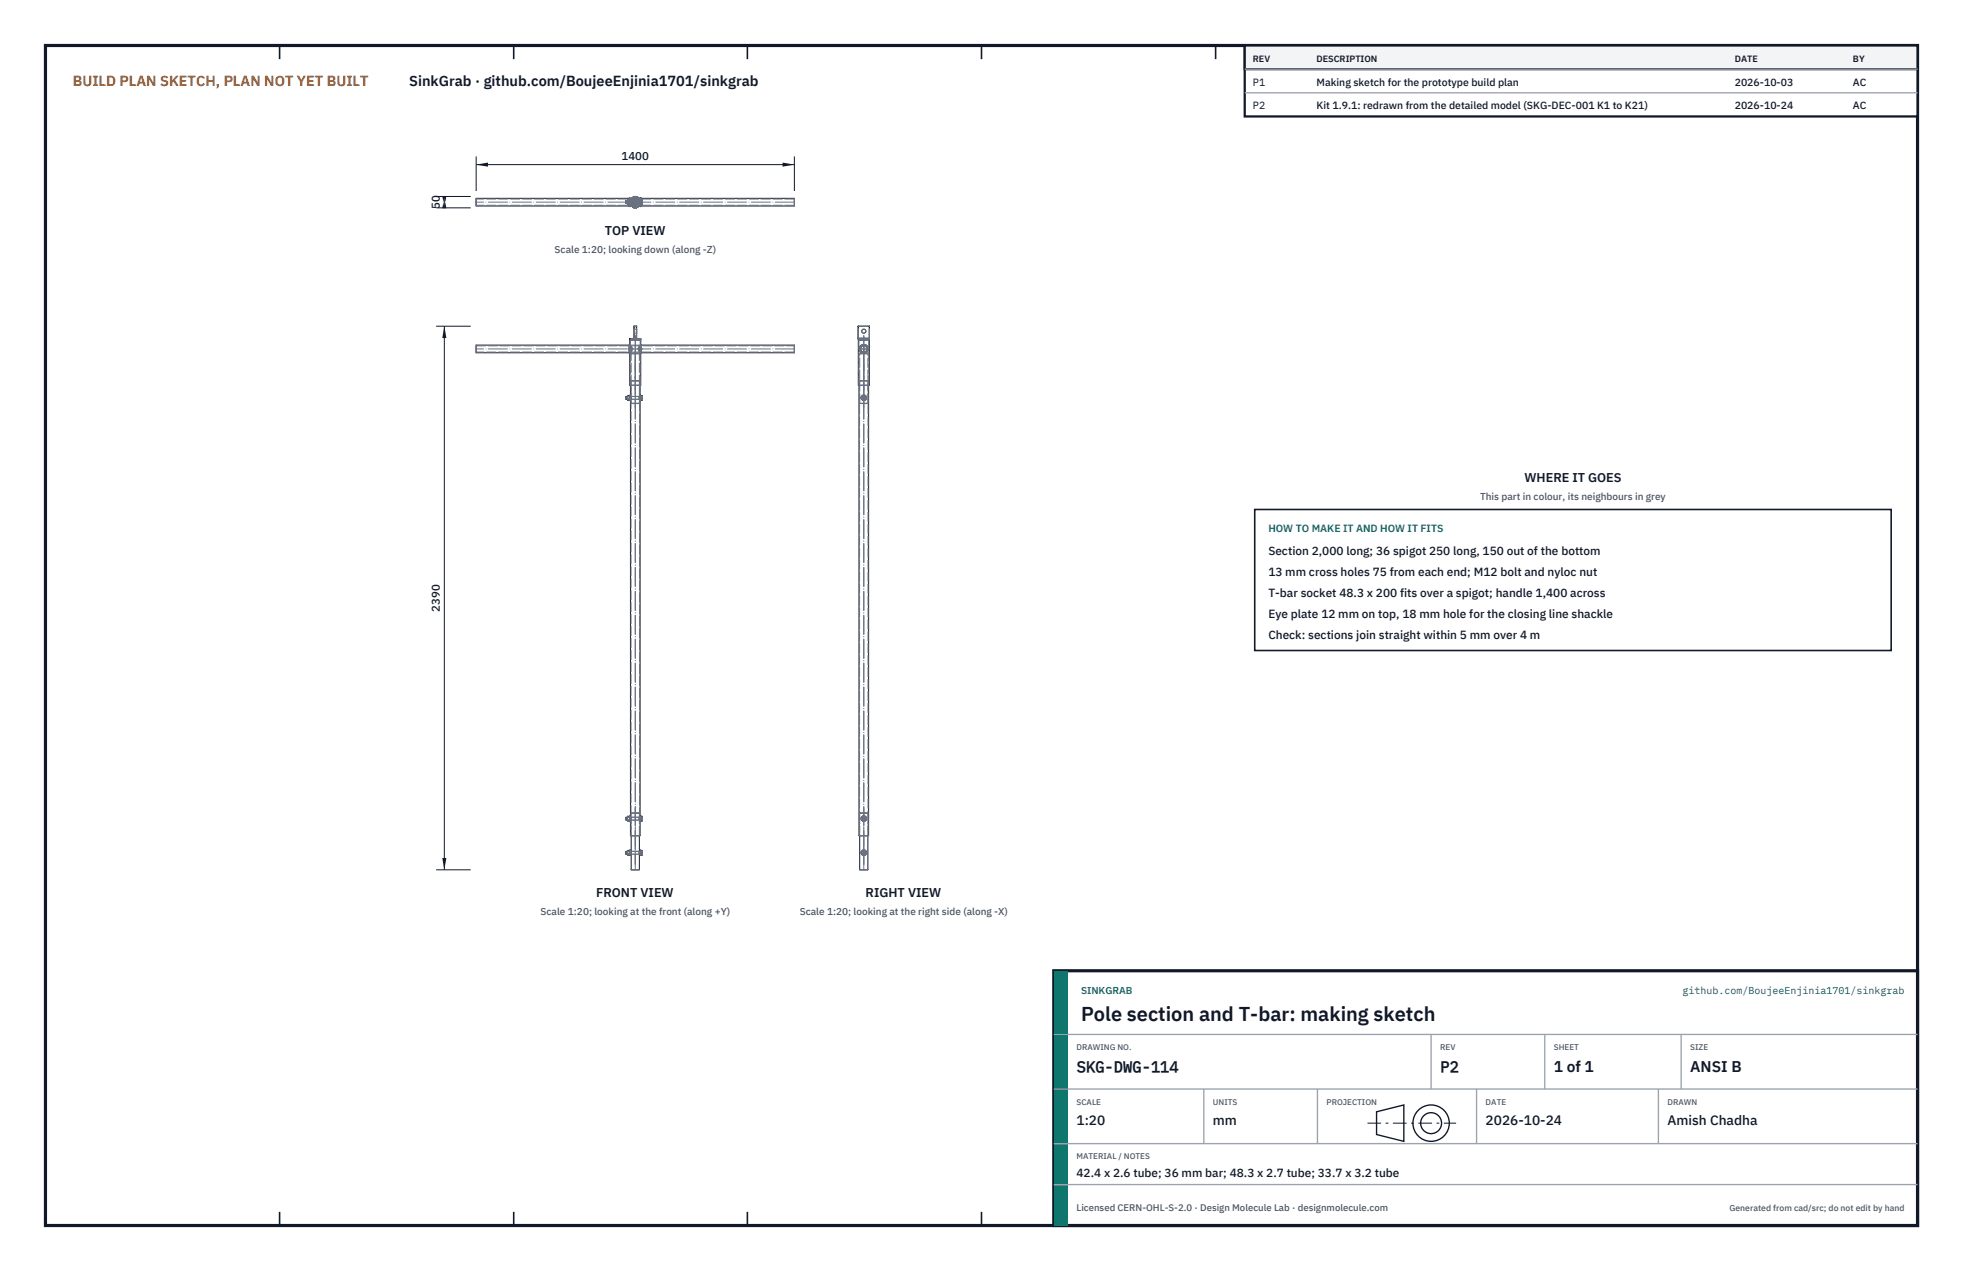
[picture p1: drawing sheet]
<svg xmlns="http://www.w3.org/2000/svg" width="432mm" height="279mm" viewBox="0 0 432 279" stroke-linecap="round" stroke-linejoin="round" font-family="sans-serif">
<path d="M10 10h411.8v259.4h-411.8z" fill="none" stroke="#111827" stroke-width=".7" stroke-linecap="butt"/>
<g fill="none" stroke="#111827" stroke-width=".35">
<path d="M61.5 10v3M113 10v3M164.4 10v3M215.9 10v3M267.4 10v3M318.9 10v3M370.3 10v3M61.5 266.4v3M113 266.4v3M164.4 266.4v3M215.9 266.4v3M267.4 266.4v3"/>
<path d="M318.9 266.4v3M370.3 266.4v3"/>
</g>
<g fill="none" stroke="#111727" stroke-width=".22">
<path d="M138.4 43.6h-33.7v1.7h34.2M138.5 43.4v2l-.1-.1v-1.7zM138.5 43.6h.4M139.4 43.3a1.21 1.21 0 0 0-.9 1.1 1.21 1.21 0 0 0 .9 1.2M139.4 45.6l.1 .1M139.4 43.3a1.16 1.16 0 0 0-.8 1.1 1.16 1.16 0 0 0 .8 1.2M139.4 45.6h.1M139.4 43.2h.1M139.4 43.2v2.4M139.5 43.2h-.1M139.5 45.6v.1M139.5 43.2h.1"/>
<path d="M139.5 43.2v2.4M139.5 45.7h.5M139.5 43.2h.5M139.5 45.6h.5M140 43.2h.1M140 45.6v.1M140 45.6h.1M140 43.2v2.4M140 43.3a1.21 1.21 0 0 1 .9 1.1 1.21 1.21 0 0 1-.9 1.2M140 43.3a1.16 1.16 0 0 1 .9 1.1 1.16 1.16 0 0 1-.9 1.2M140.6 43.6h34.1v1.7h-33.6M140.6 45.3h.3"/>
<path d="M140.9 43.4l.2 .2v1.7l-.2 .1zM138.4 75.9h-33.7v1.7h33.7M138.4 75.9v1.7M138.4 77.6l.1 .1M138.5 74.5h2.4M138.5 74.5v10.2h2.4v-10.2M138.5 74.7h2.4M138.5 75.9h.1M138.5 77.6h.1M138.5 75.7l-.1 .2M138.5 75.9a1.21 1.21 0 0 1 0 1.7M138.6 74.7h2.3"/>
<path d="M139.4 74.4h.1M139.4 71.8h.1M139.4 71.8v2.6M139.5 71.7l-.1 .1M139.5 71.7v.1M139.5 71.7h.5M139.5 71.8v2.6M139.5 74.4h.5M139.5 71.8h.5M140 74.4h.1M140 71.7v.1M140 71.8h.1"/>
<path d="M140 71.8v2.6M140.9 75.9a1.21 1.21 0 0 0 0 1.7M140.9 75.9h.1M140.9 77.6h.1M140.9 75.7l.2 .2M141.1 75.9h33.6v1.7h-33.6M141.1 75.9v1.7M141.1 77.6l-.2 .1M188.8 74.4h.1M188.8 71.8h.1M188.8 71.8v2.6M188.8 74.5h2.4"/>
<path d="M188.8 74.5v10.2h2.4v-10.2M188.8 74.7h2.4M188.8 71.7v.1M188.8 71.7h2.4M188.8 74.4h2.4M188.8 71.8h2.4M188.9 74.7h2.3M191.2 74.4h.1M191.2 71.7l.1 .1M191.2 71.7v.1M191.2 71.8h.1M191.2 71.8v2.6"/>
<path d="M191.3 71.8v2.6M137.7 87.7v.1M137.7 87.2v.6M137.7 87.2h.3M137.7 87.2h.1M137.7 87.8h.3M138.1 86.9v.3M138.1 87.7v.3M138.1 87.2v.5M138.1 86.9v1.1M138.1 87.2h.4M138.1 86.9h.4"/>
<path d="M138.1 87.7h.4M138.1 88h.4M138.5 86.9v.3M138.5 87.2v.5M138.5 87.7v.3M138.5 86.9l.1 .1M138.6 87.9l-.1 .1M138.7 84.7v99h2.1v-99M138.7 86.9h-.1v1.2h.1M138.7 87.2h.1M138.7 87.8h.1M138.7 87.2v.6"/>
<path d="M140.8 87.2v.6M140.8 87.2h.1M140.8 87.8h.1M140.8 86.9h.1v1.2h-.1M140.9 87.9l.1 .1M141 86.9v.3M141 87.7v.3M141 87.2v.5M141 87.2h.2M141 86.9h.2M141 86.9l-.1 .1M141 87.7h.2"/>
<path d="M141 88h.2M141.2 86.9v.3M141.2 87.2v.5M141.2 87.7v.3M141.2 86.9v1.1M188.9 84.7v99h2.2v-99M137.7 179.7v.6M137.7 179.7h.3M137.7 179.7h.1M138.1 179.4v.3M138.1 179.7v.5M138.1 179.4v1.1"/>
<path d="M138.1 179.7h.4M138.1 179.4h.4M138.5 179.4v.3M138.5 179.7v.5M138.5 179.4l.1 .1M138.7 179.6v.7M138.7 179.6v.1M138.7 179.4h-.1v1.2h.1M138.7 179.7h.1M140.8 179.7h.1M140.8 179.6v.7M140.8 179.6v.1"/>
<path d="M140.8 179.4h.1v1.2h-.1M141 179.4v.3M141 179.7v.5M141 179.7h.2M141 179.4h.2M141 179.4l-.1 .1M141.2 179.4v.3M141.2 179.7v.5M141.2 179.4v1.1M137.7 187.7v.1M137.7 180.2v.1M137.7 187.8h.3"/>
<path d="M137.7 187.2h.3M137.7 187.2v.6M137.7 187.2h.1M137.7 180.3h.3M138.1 186.9v.3M138.1 187.7v.3M138.1 187.2v.5M138.1 180.2v.3M138.1 187.2h.4M138.1 186.9h.4M138.1 187.7h.4M138.1 188h.4"/>
<path d="M138.1 186.9v1.1M138.1 180.2h.4M138.1 180.5h.4M138.5 186.9v.3M138.5 187.2v.5M138.5 187.7v.3M138.5 180.2v.3M138.5 186.9l.1 .1M138.6 186.9h.1v1.2h-.1zM138.6 187.9l-.1 .1M138.6 180.4l-.1 .1M138.7 187.8h.1"/>
<path d="M138.7 187.2h.1M138.7 180.3h.1M138.8 187.1v.7M138.8 191.2h1.8M138.8 183.7v3.4M138.8 187.8v3.4M140.6 187.2h.2M140.6 187.1v.7M140.6 183.7v3.4M140.6 187.8v3.4M140.8 180.3h.1M140.8 187.8h-.2"/>
<path d="M140.8 186.9h.1v1.2h-.1zM140.9 187.9l.1 .1M140.9 180.4l.1 .1M141 186.9v.3M141 187.7v.3M141 187.2v.5M141 180.2v.3M141 187.2h.2M141 186.9h.2M141 186.9l-.1 .1M141 187.7h.2M141 188h.2"/>
<path d="M141 180.2h.2M141 180.5h.2M141.2 186.9v.3M141.2 187.2v.5M141.2 187.7v.3M141.2 180.2v.3M141.2 186.9v1.1M189.1 191.2h1.8M189.1 183.7v7.5M190.9 183.7v7.5"/>
<circle cx="190" cy="76.7" r="1"/>
<circle cx="190" cy="76.7" r=".85"/>
<circle cx="190" cy="76.7" r=".69"/>
<circle cx="190" cy="72.8" r=".45"/>
<circle cx="190" cy="87.5" r=".5"/>
<circle cx="190" cy="87.5" r=".6"/>
<circle cx="190" cy="87.5" r=".43"/>
<circle cx="190" cy="180" r=".5"/>
<circle cx="190" cy="180" r=".6"/>
<circle cx="190" cy="180" r=".43"/>
<circle cx="190" cy="187.5" r=".49"/>
<circle cx="190" cy="187.5" r=".6"/>
<circle cx="190" cy="187.5" r=".43"/>
</g>
<g fill="none" stroke="#6a7180" stroke-width=".22" stroke-dasharray="2.1 .5">
<path d="M104.7 45.3v-1.7M104.7 44.4v.7M104.7 45.1v-1.3M104.7 43.8v.6M137.7 44.4v.3M137.7 44.7v-.5M137.7 44.2v.2M137.7 44.7h.1M137.7 44.2v-.1M137.7 44.7v-.6M137.7 44.1v.3M137.7 44.7h3.2"/>
<path d="M137.7 44.1h3.2M138 44.4v.5M138 44.9v-.9M138 44v.4M138 44.4v.3M138 44.7v-.6M138 44.1v.3M138 44.9h.1M138 44h.1M138 44.7h.6M138 44.1h.6M138.1 44.4v.5"/>
<path d="M138.1 44.9h.4M138.1 44.4h.4M138.1 44v.4M138.1 44h-.1M138.1 44.4v-.4M138.1 44.9v-.5M138.1 44.9h-.1M138.1 44h.4M138.4 44.4v.9M138.4 43.6v.8M138.5 44.9v-.5M138.5 44.9h.1"/>
<path d="M138.5 44.4v-.4M138.5 44h.1M138.5 44v.4M138.5 44.4v.5M138.5 44.4l.4 .9M138.5 44.4v1M138.5 43.4v1M138.5 44.4v.9M138.5 45.3v-1.7M138.5 43.6v.8M138.5 43.6h-.1M138.5 45.3h-.1"/>
<path d="M138.6 44.4v.6M138.6 45v-1.2M138.6 43.8v.6M138.6 44.4v.4M138.6 44.8v-.7M138.6 44.1v.3M138.6 44.4v.5M138.6 44.9v-.9M138.6 44v.4M138.6 44.4v.3M138.6 44.7v-.6M138.6 44.9h-.1"/>
<path d="M138.6 44h-.1M138.7 44.4l.4 .9M138.7 44.4v.4M138.7 44.4v.6M138.7 45v-1.2M138.7 43.8v.6M138.7 44.8v-.7M138.7 44.1v.3M138.7 43.8h-.1M138.7 45h-.1M138.7 44.1h-.1M138.7 44.8h-.1"/>
<path d="M138.7 44.8h.2M138.7 44.1h.2M138.8 44.4l.1 .4M138.9 44.8v-.7M138.9 44.1l-.1 .3M138.9 45.3a1.21 1.21 0 0 1 0-1.7M138.9 43.6l-.4 .8M138.9 45.3h.2M138.9 43.6h.2M138.9 44.8h1.7M138.9 44.1h1.7M139.1 45.3a1.07 1.07 0 0 1 0-1.7"/>
<path d="M139.1 43.6l-.3 .4-.1 .4M139.4 45.6h.6M139.4 45.6v-2.4M139.4 44.4v-.4M139.4 44v.9M139.4 44.9v-.5M139.4 45.6l.1 .1M139.4 43.2h.1M139.4 44.9h.6M139.4 44h.6M139.5 45.7h.5M139.5 43.2h.5"/>
<path d="M139.5 45.6h-.1M139.5 45.6v-2.4M139.5 43.2h-.1M139.5 45.6v.1M139.5 45.6h.5M139.5 43.2h.1M140 45.6v-2.4M140 45.6v.1M140 43.2h.1M140 45.6h.1M140 43.3h-.6M140 44.4v-.4"/>
<path d="M140 44v.9M140 44.9v-.5M140.4 43.6l.3 .4 .1 .4M140.4 45.3l.3-.4 .1-.5M140.4 45.3h.2M140.4 43.6h.2M140.6 44.1v.3M140.6 44.8v-.4M140.6 43.6l.3 .8M140.6 45.3l.3-.9M140.6 43.6h-1.7M140.6 45.3h-1.7"/>
<path d="M140.6 44.1l.1 .3M140.6 44.8l.1-.4M140.6 44.8h.1M140.6 44.1h.1M140.6 44.4v-.3M140.6 44.4v.4M140.7 44.4l-.1-.3M140.7 44.4l-.1 .4M140.7 44.8l.1-.4M140.7 44.1l.1 .3M140.8 44.4l-.1 .4M140.8 44.4l-.1-.3"/>
<path d="M140.8 44.4v.6M140.8 45v-1.2M140.8 43.8v.6M140.8 44.4v.4M140.8 44.8v-.7M140.8 44.1v.3M140.8 44.4l-.1-.4-.3-.4M140.8 44.4l-.1 .5-.3 .4M140.9 44.4v.5M140.9 44.9v-.9M140.9 44v.4M140.9 44.4v.3"/>
<path d="M140.9 44.7v-.6M140.9 44.1v.3M140.9 44.4v.6M140.9 45v-1.2M140.9 43.8v.6M140.9 44.4v.4M140.9 44.8v-.7M140.9 44.9h.1M140.9 44h.1M140.9 43.8h-.1M140.9 45h-.1M140.9 44.1h-.1"/>
<path d="M140.9 44.8h-.1M140.9 44.4l-.3-.8M140.9 44.4l-.3 .9M140.9 45.4v-2M140.9 44.4v.9M140.9 45.3v-1.7M140.9 43.6v.8M140.9 45.3h.2M140.9 43.6h.2M141 44.4v.5M141 44.9h.2M141 44.4h.2"/>
<path d="M141 44v.4M141 44h-.1M141 44.4v-.4M141 44.9v-.5M141 44.9h-.1M141 44h.2M141.1 45.3v-1.7M141.1 45.3h-.2M141.2 44.9v-.5M141.2 44.9h.1M141.2 44.4v-.4M141.2 44h.1"/>
<path d="M141.2 44v.4M141.2 44.4v.5M141.3 44.9h-.1M141.3 44h-.1M141.3 44.4v.5M141.3 44.9v-.9M141.3 44v.4M141.3 44.9h.1M141.3 44h.1M174.7 45.3v-1.7M174.7 44.4v.7M174.7 45.1v-1.3"/>
<path d="M174.7 43.8v.6M174.7 43.8h-70M174.7 45.1h-70M104.7 77.6v-1.7M104.7 76h70M104.7 76v1.4M104.7 77.4v-1.4M138.4 75.9h.1M138.4 75.9v1.7M138.5 77.6a1.21 1.21 0 0 0 0-1.7M138.5 75.9h.2M138.5 75.7v2"/>
<path d="M138.5 77.6h-.1M138.5 77.6v-1.7M138.5 75.9v1.7M138.5 75.7v.2M138.5 77.6h.2M138.5 75.9h-.1M138.5 75.9h2.4M138.6 74.7h2.3M138.7 74.7h2.1M138.7 75.9a1.08 1.08 0 0 1 0 1.7M138.7 77.6a1.07 1.07 0 0 0 0-1.7M138.7 74.7v1.2"/>
<path d="M138.7 77.6v7.1M138.8 77.8l.1-.1M138.8 77.8h1.8M138.9 77.7h1.7M139.4 74.4v-2.6M139.4 73.3v-.9M139.4 72.4v.9M139.4 73.3h.6M139.4 71.8l.1-.1M139.4 72.4h.6M139.4 74.4h.1M139.5 74.4h.5"/>
<path d="M139.5 74.4h-.1M139.5 71.7h.5M139.5 71.8h-.1M139.5 74.4v-2.6M139.5 74.4h.1M139.5 71.8v-.1M139.5 71.8h.5M140 74.4h.1M140 74.4v-2.6M140 71.8v-.1M140 71.8h.1M140 73.3v-.9"/>
<path d="M140 72.4v.9M140.6 77.7h-1.7M140.6 77.8v-.1M140.6 77.8h-1.8M140.8 75.9h.1M140.8 77.6a1.07 1.07 0 0 1 0-1.7M140.8 75.9a1.07 1.07 0 0 0 0 1.7M140.8 74.7h-2.1M140.8 75.9v-1.2M140.8 77.6h.1M140.9 74.7h-2.3M140.9 74.4h-2.3"/>
<path d="M140.9 77.6h-2.4M140.9 77.6a1.21 1.21 0 0 1 0-1.7M140.9 77.7v-.1M140.9 74.7h-2.4M140.9 75.9h.2M140.9 77.7v-2M140.9 75.9v1.7M140.9 77.6v-1.7M140.9 77.6h.2M140.9 74.5h-2.4M141.1 77.6v-1.7M141.1 77.6h-.2"/>
<path d="M174.7 77.6v-1.7M174.7 76v1.4M174.7 77.4v-1.4M174.7 77.4h-70M188.8 74.4v-2.6M188.8 74.4h2.4M188.8 71.7h2.4M188.8 74.4h.1M188.8 71.8h2.4M188.8 71.8h.1M188.8 71.7v.1M188.9 74.7h1.1"/>
<path d="M188.9 74.7v10M189.1 77.8l.1-.1M189.1 77.8h.9M189.2 77.7h.8M190 77.6a.85 .85 0 0 0 .9-.9 .85 .85 0 0 0-.9-.8M190 75.9a.85 .85 0 0 0-.8 .8 .85 .85 0 0 0 .8 .9M190 75.9a.85 .85 0 0 0-.8 1.2 .85 .85 0 0 0 1.5 .1 .85 .85 0 0 0-.6-1.3h-.1M190 74.7h1.1M190 74.7h1.2M190 77.7h.9M190 77.8h.9M190.9 77.7h-1.7"/>
<path d="M190.9 77.8v-.1M190.9 77.8h-1.8M191.1 74.7h-2.2M191.1 74.7v10M191.2 74.7h-2.3M191.2 74.4h-2.3M191.2 74.4h.1M191.2 74.4v-2.6M191.2 71.8v-.1M191.2 74.7h-2.4M191.2 74.5h-2.4M191.3 74.4v-2.6"/>
<path d="M191.3 71.8l-.1-.1M191.3 71.8h-.1M137.7 87.7v-.5M137.7 87.8v-.6M138 87.2h.7M138 87.9v-.9M138 87.2v.6M138 87.8v-.6M138 87.2h.6M138 87.8h.7M138 87.8h.6M138.1 87.2v-.3"/>
<path d="M138.1 87.7v-.5M138.1 88v-.3M138.1 87.2h.4M138.1 87.7h.4M138.5 86.9v.3M138.5 87.2v.5M138.5 87.7v.3M138.6 88.1v-1.2M138.6 87.1h.1M138.6 87.1v.7M138.6 87.8v-.7M138.6 87v.9"/>
<path d="M138.6 87.9v-.9M138.6 87.2v.6M138.6 87.8v-.6M138.7 84.7h2.1M138.7 83.7h2.1M138.7 87.1h.1M138.7 88.1v-1.2M138.7 87.1v.7M138.7 87.8v-.7M138.7 83.7v1M138.7 87.8v.3M138.7 87.8h.1"/>
<path d="M138.7 87.8h-.1M138.7 87.8v-.6M138.7 87.2h2.1M138.7 87.8h2.1M138.8 83.7h1.9M138.8 87.1v.7M138.8 87.8v-.7M138.8 83.7v3.4M138.8 87.8v91.8M138.8 87.1h1.8M138.8 88.7v-.9M138.8 87.1v-9.3"/>
<path d="M138.8 87.8h1.8M138.8 88.7h.1M138.8 88.7h1.8M138.9 88.7h1.7M140.6 88.7h-1.7M140.6 87.1v.7M140.6 88.7v-.9M140.6 87.8v-.7M140.6 87.1v-9.3M140.6 88.7h.1M140.6 88.7h-1.8M140.7 87.1h.1"/>
<path d="M140.7 87.8v-.7M140.7 87.1v.7M140.7 83.7h-1.9M140.7 87.1v-3.4M140.7 87.8h.1M140.8 88.1v-.3M140.8 84.7v-1M140.8 83.7h-2.1M140.8 87.8v-.6M140.8 87.2h.1M140.8 88.1v-1.2M140.8 87.1h.1"/>
<path d="M140.8 87.1v.7M140.8 87.8v-.7M140.8 87.8h.1M140.8 84.7h-2.1M140.8 84.7v-7.1M140.9 87v.9M140.9 87.9v-.9M140.9 87.2v.6M140.9 87.8v-.6M140.9 88.1v-1.2M140.9 87.1v.7M140.9 87.8v-.7"/>
<path d="M140.9 87.8h-.1M140.9 84.7h-2.4M141 87.2v-.3M141 87.7v-.5M141 88v-.3M141 87.2h.2M141 87.7h.2M141.2 86.9v.3M141.2 87.2v.5M141.2 87.7v.3M141.3 87.9v-.9M188.9 84.7h1.1"/>
<path d="M188.9 83.7h1.1M188.9 83.7v1M189.1 83.7h.9M189.1 83.7v100M189.1 88.7v-10.9M189.1 88.7h.1M189.1 88.7h.9M189.2 88.7h.8M189.6 87.7l.4 .3M189.6 87.2v.5M189.6 87.2l.4-.3M189.6 87.7v-.5"/>
<path d="M189.8 87.2h.4v.5h-.4zM189.8 87.3h.4v.3h-.4zM190 87.1a.33 .33 0 0 0-.3 .4 .33 .33 0 0 0 .3 .3M190 83.7h1.1M190 87.8a.33 .33 0 0 0 .3-.3 .33 .33 0 0 0-.3-.4M190 87.1a.33 .33 0 0 0-.3 .5 .33 .33 0 0 0 .6 .1 .33 .33 0 0 0-.2-.6h-.1M190 83.7h.9M190 87.1a.33 .33 0 0 0-.3 .5 .33 .33 0 0 0 .6 0 .33 .33 0 0 0-.2-.5h-.1M190 84.7h1.1M190 87.1l-.2 .2a.33 .33 0 0 0-.1 .3 .33 .33 0 0 0 .3 .2M190 87.8l.3-.1a.32 .32 0 0 0 0-.4 .32 .32 0 0 0-.3-.2M190 88.7h.9"/>
<path d="M190 86.9l-.4 .3M190 88l.5-.3M190 86.9l.5 .3M190 88l-.4-.3M190.5 87.2l-.5-.3M190.5 87.7v-.5M190.5 87.2v.5M190.5 87.7l-.5 .3M190.9 88.7h-1.7M190.9 88.7v-10.9M190.9 88.7h.1M190.9 88.7h-1.8"/>
<path d="M190.9 83.7h-1.8M190.9 83.7v100M191.1 83.7h-2.2M191.1 83.7v1M191.1 84.7h-2.2M191.2 84.7h-2.4M138 179.7h.7M138 179.7v.6M138 179.7h.6M138.1 179.7v-.3M138.1 179.7h.4M138.5 179.4v.3"/>
<path d="M138.5 179.7v.5M138.6 179.6h.1M138.6 179.6v.7M138.6 179.5v.9M138.6 179.7v.6M138.7 179.6h.1M138.7 179.6v.7M138.7 179.7h2.1M138.8 179.6v.7M138.8 179.6h1.8M138.8 179.6v-.8M138.8 178.8l.1-.1"/>
<path d="M138.8 178.8h1.8M138.9 178.7h1.7M140.6 178.7h-1.7M140.6 179.6v-.8M140.6 179.6v.7M140.6 178.8v-.1M140.6 178.8h-1.8M140.7 179.6h.1M140.7 179.6v.7M140.7 179.6v-91.8M140.8 179.7h.1M140.8 179.6h.1"/>
<path d="M140.8 179.6v.7M140.9 179.5v.9M140.9 179.7v.6M140.9 179.6v.7M141 179.7v-.3M141 179.7h.2M141.2 179.4v.3M141.2 179.7v.5M189.1 178.8l.1-.1M189.1 178.8h.9M189.2 178.7h.8M189.6 179.7v.5"/>
<path d="M189.6 179.7l.4-.3M189.8 179.7h.4v.5h-.4zM189.8 179.8h.4v.3h-.4zM190 179.6a.33 .33 0 0 0-.3 .4 .33 .33 0 0 0 .3 .3M190 179.6a.33 .33 0 0 0-.3 .5 .33 .33 0 0 0 .6 .1 .33 .33 0 0 0-.2-.6h-.1M190 179.6a.32 .32 0 0 0-.3 .5 .32 .32 0 0 0 .6 .1 .32 .32 0 0 0-.2-.6h-.1M190 179.6l-.2 .2a.33 .33 0 0 0-.1 .3 .33 .33 0 0 0 .3 .2M190 178.7h.9M190 179.4l-.4 .3M190 179.4l.5 .3M190 178.8h.9M190.5 179.7l-.5-.3"/>
<path d="M190.5 179.7v.5M190.9 178.7h-1.7M190.9 178.8v-.1M190.9 178.8h-1.8M137.7 187.7v-.5M137.7 180.2v-.5M137.7 187.8v-.6M137.7 180.3v-.6M138 187.2h.7M138 187.9v-.9M138 187.2v.6M138 187.8v-.6"/>
<path d="M138 187.2h.6M138 180.4v-.9M138 180.3v-.6M138 187.8h.7M138 187.8h.6M138 180.3h.7M138 180.3h.6M138.1 187.2v-.3M138.1 187.7v-.5M138.1 188v-.3M138.1 187.2h.4M138.1 187.7h.4"/>
<path d="M138.1 180.2v-.5M138.1 180.5v-.3M138.1 180.2h.4M138.5 186.9v.3M138.5 187.2v.5M138.5 187.7v.3M138.5 180.2v.3M138.6 188.1v-1.2M138.6 187.1h.1M138.6 187.1v.7M138.6 187.8v-.7M138.6 187v.9"/>
<path d="M138.6 187.9v-.9M138.6 187.2v.6M138.6 187.8v-.6M138.6 180.6v-1.2M138.6 180.3v-.7M138.6 180.4v-.9M138.6 180.3v-.6M138.7 188.1v-1.2M138.7 187.1v.7M138.7 187.8v-.7M138.7 180.6v-1.2M138.7 180.3v-.7"/>
<path d="M138.7 180.3v.3M138.7 180.3h.1M138.7 187.8h-.1M138.7 180.3h-.1M138.7 180.3v-.6M138.7 180.3h2.1M138.8 183.7h1.9M138.8 180.3v-.7M138.8 180.3v3.4M138.8 187.1h1.8M138.8 183.7v-3.4M138.8 180.3h1.8"/>
<path d="M138.8 187.8h1.8M138.8 187.8v-.7M138.8 187.2h1.8M140.6 191.2h-1.7M140.6 187.8v-.7M140.6 183.7v-3.4M140.6 180.3v-.7M140.6 191.2h-1.8M140.7 183.7h-1.9M140.7 180.3v-.7M140.7 183.7v-3.4M140.7 180.3h.1"/>
<path d="M140.8 180.6v-.3M140.8 183.7h-2.1M140.8 180.3v-.6M140.8 187.2h.1M140.8 188.1v-1.2M140.8 187.1h.1M140.8 187.1v.7M140.8 187.8v-.7M140.8 180.6v-1.2M140.8 180.3v-.7M140.8 187.8h.1M140.8 180.3h.1"/>
<path d="M140.9 187v.9M140.9 187.9v-.9M140.9 187.2v.6M140.9 187.8v-.6M140.9 188.1v-1.2M140.9 187.1v.7M140.9 187.8v-.7M140.9 180.4v-.9M140.9 180.3v-.6M140.9 180.6v-1.2M140.9 180.3v-.7M140.9 187.8h-.1"/>
<path d="M140.9 180.3h-.1M141 187.2v-.3M141 187.7v-.5M141 188v-.3M141 187.2h.2M141 187.7h.2M141 180.2v-.5M141 180.5v-.3M141 180.2h.2M141.2 186.9v.3M141.2 187.2v.5M141.2 187.7v.3"/>
<path d="M141.2 180.2v.3M141.3 187.9v-.9M141.3 180.4v-.9M189.1 183.7h.9M189.1 183.7v-4.9M189.6 187.7l.4 .3M189.6 187.2v.5M189.6 187.2l.4-.3M189.6 187.7v-.5M189.6 180.2l.4 .3M189.6 180.2v-.5M189.8 187.2h.4v.5h-.4z"/>
<path d="M189.8 187.3h.4v.3h-.4zM190 180.3a.33 .33 0 0 0 .3-.3 .33 .33 0 0 0-.3-.4M190 183.7h.9M190 180.3l.3-.1a.32 .32 0 0 0 0-.4 .32 .32 0 0 0-.3-.2M190 187.1l-.2 .2a.33 .33 0 0 0-.1 .3 .33 .33 0 0 0 .3 .2M190 187.8l.3-.1a.33 .33 0 0 0 0-.4 .33 .33 0 0 0-.3-.2M190 187.1a.33 .33 0 0 0-.3 .5 .33 .33 0 0 0 .6 .1 .33 .33 0 0 0-.2-.6h-.1M190 186.9l-.4 .3M190 188l.5-.3M190 186.9l.5 .3M190 188l-.4-.3M190 180.5l.5-.3"/>
<path d="M190 180.5l-.4-.3M190.5 187.2l-.5-.3M190.5 187.7v-.5M190.5 187.2v.5M190.5 187.7l-.5 .3M190.5 180.2v-.5M190.5 180.2l-.5 .3M190.9 191.2h-1.7M190.9 183.7v-4.9M190.9 191.2h-1.8M190.9 183.7h-1.8M191.1 183.7h-2.2"/>
<circle cx="139.7" cy="44.4" r="1.22"/>
<circle cx="139.7" cy="44.4" r="1.08"/>
<circle cx="139.7" cy="44.4" r="1.17"/>
<circle cx="139.7" cy="44.4" r="1.07"/>
<circle cx="139.7" cy="44.4" r=".86"/>
<circle cx="139.7" cy="44.4" r=".94"/>
<circle cx="139.7" cy="44.4" r=".91"/>
<circle cx="190" cy="76.7" r="1"/>
<circle cx="190" cy="76.7" r=".85"/>
<circle cx="190" cy="76.7" r=".69"/>
<circle cx="190" cy="72.8" r=".45"/>
<circle cx="190" cy="87.5" r=".6"/>
<circle cx="190" cy="87.5" r=".43"/>
<circle cx="190" cy="180" r=".6"/>
<circle cx="190" cy="180" r=".43"/>
<circle cx="190" cy="187.5" r=".6"/>
<circle cx="190" cy="187.5" r=".43"/>
</g>
<g fill="none" stroke="#6a7180" stroke-width=".22" stroke-dasharray="4.2 .5 0 .5">
<path d="M138.2 44.4h3M138.2 44.4h1.2M138.4 44.4h2.7M138.6 44.4h2.3M138.8 44.4h-.7M139.7 45.7v-2.5M139.7 45.6v-2.3M140.1 44.4h1.1M140.7 44.4h.7M174.7 44.4h-70M138.2 76.7h1.2M138.8 76.7h-.7"/>
<path d="M139.7 77.4v112.6M139.7 75v-.9M139.7 73.8v11.8M139.7 73.7v12M140.1 76.7h1.1M140.7 76.7h.7M174.7 76.7h-70M188.9 76.7h2.2M189 76.7h2.1M190 77.8v-2.2M190 77.8v-2.1M190 77.4v112.6"/>
<path d="M190 75v-.9M190 73.8v11.8M190 73.7v12M139.7 89.6v-12.8M190 89.6v-12.8M139.7 191.2v-13.5M190 191.2v-13.5"/>
</g>
<path d="M104.7 34.4v7.6M104.7 36.2h70M174.7 34.4v7.6" fill="none" stroke="#111827" stroke-width=".22"/>
<path d="M104.7 36.2l2.6-.5v.9zM172.1 35.7v.9l2.6-.4z" fill="#111827"/>
<path d="M95.9 43.2h7.6M95.9 45.7h7.6M97.7 43.2v2.5" fill="none" stroke="#111827" stroke-width=".22"/>
<path d="M97.7 43.2l-.4 2.6h.9zM97.3 43.1h.9l-.5 2.6z" fill="#111827"/>
<path d="M95.9 71.7h7.6M97.7 71.7v119.5M95.9 191.2h7.6" fill="none" stroke="#111827" stroke-width=".22"/>
<path d="M97.7 71.7l-.4 2.6h.9zM97.3 188.6h.9l-.5 2.6z" fill="#111827"/>
<path d="M276 112h140v31h-140z" fill="#fff" stroke="#111827" stroke-width=".35"/>
<path d="M273.8 10h148v15.6h-148z" fill="#fff" stroke="#111827" stroke-width=".5"/>
<path d="M273.8 10h148v5.2h-148z" fill="#f3f4f6" stroke="#111827" stroke-width=".5"/>
<path d="M273.8 15.2h148M273.8 20.4h148" fill="none" stroke="#9ca3af" stroke-width=".3"/>
<path d="M231.8 213.4h190v56h-190z" fill="#fff" stroke="#111827" stroke-width=".7" stroke-linecap="butt"/>
<path d="M231.8 213.4h3v56h-3z" fill="#0f766e"/>
<path d="M231.8 227.4h190M231.8 239.4h190M264.8 239.4v12M289.8 239.4v12M314.8 227.4v12M324.8 239.4v12M339.8 227.4v12M364.8 239.4v12M369.8 227.4v12M231.8 251.4h190M231.8 260.4h190" fill="none" stroke="#9ca3af" stroke-width=".3"/>
<g fill="none" stroke="#111827" stroke-width=".3">
<path d="M302.8 244.4l6-1.5v8l-6-1.5z"/>
<circle cx="314.8" cy="246.9" r="4"/>
<circle cx="314.8" cy="246.9" r="2.3"/>
</g>
<path d="M300.8 246.9h19.5" fill="none" stroke="#111827" stroke-width=".22" stroke-dasharray="3 1 .6 1" stroke-linecap="butt"/>
<text font-size="4.4" fill="#111827" x="237.8" y="224.4">Pole section and T-bar: making sketch</text>
<g font-size="3.4" fill="#111827">
<text x="236.8" y="235.6">SKG-DWG-114</text>
<text x="316.8" y="235.6">P2</text>
<text x="341.8" y="235.6">1 of 1</text>
<text x="371.8" y="235.6">ANSI B</text>
</g>
<text font-size="3.2" fill="#b45309" x="16" y="19">BUILD PLAN SKETCH, PLAN NOT YET BUILT</text>
<text font-size="3.2" fill="#111827" x="90" y="19">SinkGrab · github.com/BoujeeEnjinia1701/sinkgrab</text>
<g font-size="3" fill="#111827">
<text x="236.8" y="247.2">1:20</text>
<text x="266.8" y="247.2">mm</text>
<text x="326.8" y="247.2">2026-10-24</text>
<text x="366.8" y="247.2">Amish Chadha</text>
</g>
<g font-size="2.8" fill="#111827">
<text x="133.1" y="51.7">TOP VIEW</text>
<text x="335.3" y="106">WHERE IT GOES</text>
<text x="131.1" y="197.2">FRONT VIEW</text>
<text x="190.4" y="197.2">RIGHT VIEW</text>
</g>
<g font-size="2.6" fill="#111827">
<text x="279" y="122">Section 2,000 long; 36 spigot 250 long, 150 out of the bottom</text>
<text x="279" y="126.6">13 mm cross holes 75 from each end; M12 bolt and nyloc nut</text>
<text x="279" y="131.2">T-bar socket 48.3 x 200 fits over a spigot; handle 1,400 across</text>
<text x="279" y="135.8">Eye plate 12 mm on top, 18 mm hole for the closing line shackle</text>
<text x="279" y="140.4">Check: sections join straight within 5 mm over 4 m</text>
<text x="236.8" y="258.8">42.4 x 2.6 tube; 36 mm bar; 48.3 x 2.7 tube; 33.7 x 3.2 tube</text>
</g>
<g font-size="2.5" fill="#111827">
<text x="136.7" y="35.2">1400</text>
<text x="96.7" y="46" transform="rotate(-90 96.7 46)">50</text>
<text x="96.7" y="134.5" transform="rotate(-90 96.7 134.5)">2390</text>
</g>
<g font-size="2.3" fill="#111827">
<text x="275.6" y="18.8">P1</text>
<text x="275.6" y="24">P2</text>
<text x="289.6" y="18.8">Making sketch for the prototype build plan</text>
<text x="289.6" y="24">Kit 1.9.1: redrawn from the detailed model (SKG-DEC-001 K1 to K21)</text>
<text x="381.6" y="18.8">2026-10-03</text>
<text x="381.6" y="24">2026-10-24</text>
<text x="407.6" y="18.8">AC</text>
<text x="407.6" y="24">AC</text>
</g>
<text font-size="2.3" fill="#0f766e" x="279" y="117">HOW TO MAKE IT AND HOW IT FITS</text>
<g font-size="2.2" fill="#4b5563">
<text x="122" y="55.7">Scale 1:20; looking down (along -Z)</text>
<text x="325.6" y="110">This part in colour, its neighbours in grey</text>
<text x="118.9" y="201.2">Scale 1:20; looking at the front (along +Y)</text>
<text x="175.9" y="201.2">Scale 1:20; looking at the right side (along -X)</text>
</g>
<g font-size="2.2" fill="#0f766e">
<text x="237.8" y="218.4">SINKGRAB</text>
<text x="370.1" y="218.4">github.com/BoujeeEnjinia1701/sinkgrab</text>
</g>
<text font-size="2.1" fill="#4b5563" x="236.8" y="266.2">Licensed CERN-OHL-S-2.0 · Design Molecule Lab · designmolecule.com</text>
<g font-size="2" fill="#111827">
<text x="275.6" y="13.6">REV</text>
<text x="289.6" y="13.6">DESCRIPTION</text>
<text x="381.6" y="13.6">DATE</text>
<text x="407.6" y="13.6">BY</text>
</g>
<text font-size="1.9" fill="#4b5563" x="380.4" y="266.2">Generated from cad/src; do not edit by hand</text>
<g font-size="1.8" fill="#4b5563">
<text x="236.8" y="230.8">DRAWING NO.</text>
<text x="316.8" y="230.8">REV</text>
<text x="341.8" y="230.8">SHEET</text>
<text x="371.8" y="230.8">SIZE</text>
<text x="236.8" y="242.8">SCALE</text>
<text x="266.8" y="242.8">UNITS</text>
<text x="291.8" y="242.8">PROJECTION</text>
<text x="326.8" y="242.8">DATE</text>
<text x="366.8" y="242.8">DRAWN</text>
<text x="236.8" y="254.8">MATERIAL / NOTES</text>
</g>
</svg>
